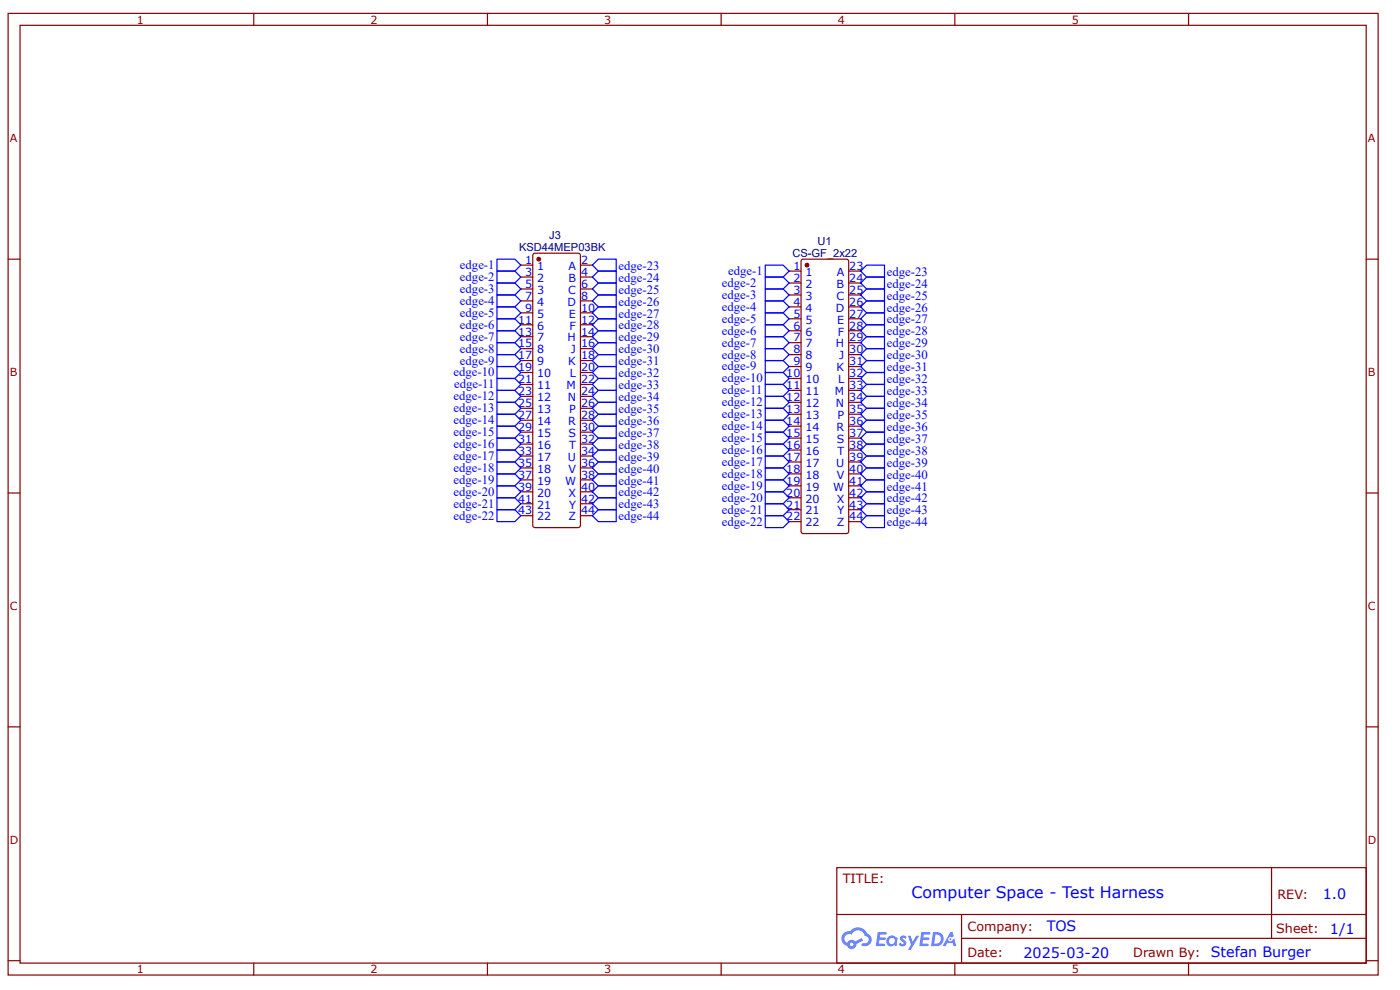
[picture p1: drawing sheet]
<svg xmlns="http://www.w3.org/2000/svg" width="297mm" height="210mm" viewBox="0 0 297 210" stroke-linecap="round" stroke-linejoin="round" font-family="sans-serif">
<g fill="none" stroke="#800" stroke-width=".25">
<path d="M1.7 2.8h290.7v203.9h-290.7zM4.3 5.4h285.5v198.8h-285.5zM53.8 2.8v2.6M103.4 2.8v2.6M153 2.8v2.6M202.6 2.8v2.6M252.1 2.8v2.6M1.7 54.9h2.6M289.8 54.9h2.6M1.7 104.5h2.6M289.8 104.5h2.6M1.7 154.1h2.6"/>
<path d="M289.8 154.1h2.6M177.5 184h112.3v20.2h-112.3zM177.6 193.9h112.1M204 198.9h85.7M204 193.9v10.1M269.8 184v14.9M1.7 203.7h2.6M53.8 204.2v2.5M103.4 204.2v2.5M153 204.2v2.5M202.6 204.2v2.5M252.1 204.2v2.5"/>
<path d="M289.8 203.7h2.6"/>
</g>
<g fill="#58f">
<path d="M191.1 198.5l.5-.2 .4 .1 .3 .3-.2 .4a.33 .33 0 0 0-.3-.3 .33 .33 0 0 0-.3 .1v.1a.85 .85 0 0 1 .7 .7 .85 .85 0 0 1-.3 .8l-.7 .1-.6-.4 .4-.4 .5 .3 .2-.1v-.2a.88 .88 0 0 1-.6-1.3z"/>
<path d="M192.6 198.4h.6l.4 1.3 .8-1.3h.6l-1.8 3h-.6l.7-1.1z"/>
<path d="M186.2 197.6h1.7l.2 .1-.1 .4h-1.3l-.1 .7h1.1l.2 .2-.2 .3h-1.1l-.2 .8h1.3l.1 .2-.1 .2-1.9 .1z"/>
<path d="M195.5 197.6h1.6l.2 .1v.4h-1.3l-.1 .7h1.1l.2 .2-.3 .3h-1.1l-.1 .8h1.2l.1 .2-.1 .2-1.9 .1z"/>
<path d="M201.6 197.6h.5l.2 .9-.4 .2a.49 .49 0 0 0-.7 .2 .49 .49 0 0 0 .3 .7 .49 .49 0 0 0 .6-.4l.4-.2 .4 1.6h-.6l-.2-.7h-1.2l-.3 .7h-.6z"/>
<path d="M197.9 197.6l-.4 3h1a1.51 1.51 0 0 0 1.7-1.5 1.51 1.51 0 0 0-1.8-1.5zM198.4 198.1a1.02 1.02 0 0 1 1.2 1.2 1.02 1.02 0 0 1-1.4 .8z"/>
<path d="M188.5 198.6a1.11 1.11 0 0 0-.3 1.6 1.11 1.11 0 0 0 1.6 .2l.4 .2 .2-1.7-.4-.2a1.01 1.01 0 0 0-1.5-.1zM188.5 199.5a.66 .66 0 0 1 1.3 0 .66 .66 0 0 1-1.3 0z"/>
<path d="M179 197.9a1.58 1.58 0 0 0 .7 2.6 1.01 1.01 0 0 0 1.2 .7 1.01 1.01 0 0 0 .8-1.1l1.4-.7-.3-.5-1.4 .7a1.02 1.02 0 0 0-1.7 .3 .99 .99 0 0 1-.4-1.4 .99 .99 0 0 1 1.4-.3 1.48 1.48 0 0 1 1.5-1 1.48 1.48 0 0 1 1.3 1.2 .82 .82 0 0 1 .8 1.1 .82 .82 0 0 1-1.2 .5l-.3 .1v.3a1.4 1.4 0 0 0 2-.6 1.4 1.4 0 0 0-.9-1.9 2.19 2.19 0 0 0-3.6-.5l-.8 .1zM180.3 200.2a.4 .4 0 0 1 .8 0 .4 .4 0 0 1-.8 0z"/>
<circle cx="201.6" cy="199.1" r=".19"/>
</g>
<path d="M113.2 53.8l.3-.1h9.1l.3 .1 .2 .3v57.3v.2l-.4 .2-9.2 .1-.3-.1-.2-.3v-57.3z" fill="none" stroke="#800" stroke-width=".25"/>
<circle cx="114.3" cy="54.9" r=".38" fill="#800"/>
<g fill="none" stroke="#800" stroke-width=".25">
<path d="M110.5 56.2h2.5M110.5 58.7h2.5M123.1 56.2h2.6M123.1 58.7h2.6M170.1 55.1l.3-.2h9.2l.2 .1 .2 .4 .1 57.2-.1 .3-.4 .2h-9.2l-.2-.1-.3-.3v-57.3zM110.5 61.3h2.5M110.5 63.8h2.5M110.5 66.3h2.5M110.5 68.9h2.5M110.5 71.4h2.5M110.5 73.9h2.5M110.5 76.4h2.5"/>
<path d="M110.5 79h2.5M123.1 61.3h2.6M123.1 63.8h2.6M123.1 66.3h2.6M123.1 68.9h2.6M123.1 71.4h2.6M123.1 73.9h2.6M123.1 76.4h2.6M123.1 79h2.6M110.5 99.2h2.5M110.5 96.7h2.5M110.5 94.2h2.5"/>
<path d="M110.5 91.6h2.5M110.5 89.1h2.5M110.5 86.6h2.5M110.5 81.5h2.5M110.5 84h2.5M123.1 99.2h2.6M123.1 96.7h2.6M123.1 94.2h2.6M123.1 91.6h2.6M123.1 89.1h2.6M123.1 86.6h2.6M123.1 81.5h2.6"/>
<path d="M123.1 84h2.6M110.5 109.3h2.5M110.5 106.8h2.5M110.5 104.3h2.5M110.5 101.7h2.5M123.1 109.3h2.6M123.1 106.8h2.6M123.1 104.3h2.6M123.1 101.7h2.6"/>
<circle cx="114.3" cy="54.9" r=".38"/>
</g>
<circle cx="171.2" cy="56.2" r=".38" fill="#800"/>
<g fill="none" stroke="#800" stroke-width=".25">
<path d="M167.4 57.5h2.5M180.1 57.5h2.5M167.4 60h2.5M167.4 62.5h2.5M167.4 65.1h2.5M167.4 67.6h2.5M167.4 70.1h2.5M167.4 72.7h2.5M167.4 75.2h2.5M167.4 77.7h2.5M180.1 60h2.5M180.1 62.5h2.5"/>
<path d="M180.1 65.1h2.5M180.1 67.6h2.5M180.1 70.1h2.5M180.1 72.7h2.5M180.1 75.2h2.5M180.1 77.7h2.5M167.4 97.9h2.5M167.4 95.4h2.5M167.4 92.9h2.5M167.4 90.4h2.5M167.4 80.2h2.5M167.4 87.8h2.5"/>
<path d="M167.4 82.8h2.5M167.4 85.3h2.5M180.1 97.9h2.5M180.1 95.4h2.5M180.1 92.9h2.5M180.1 90.4h2.5M180.1 80.2h2.5M180.1 87.8h2.5M180.1 82.8h2.5M180.1 85.3h2.5M167.4 110.6h2.5M167.4 108.1h2.5"/>
<path d="M167.4 105.5h2.5M167.4 103h2.5M167.4 100.5h2.5M180.1 110.6h2.5M180.1 108.1h2.5M180.1 105.5h2.5M180.1 103h2.5M180.1 100.5h2.5"/>
<circle cx="171.2" cy="56.2" r=".38"/>
</g>
<g fill="none" stroke="#00f" stroke-width=".25">
<path d="M105.4 54.9h3.8l1.3 1.3-1.3 1.3h-3.8zM105.4 57.5h3.8l1.3 1.2-1.3 1.3h-3.8zM125.7 56.2l1.2-1.3h3.8v2.6h-3.8zM125.7 58.7l1.2-1.2h3.8v2.5h-3.8zM162.3 56.2h3.8l1.3 1.3-1.3 1.2h-3.8zM162.3 58.7h3.8l1.3 1.3-1.3 1.3h-3.8zM182.6 57.5l1.3-1.3h3.7v2.5h-3.7zM105.4 60h3.8l1.3 1.3-1.3 1.2h-3.8zM105.4 62.5h3.8l1.3 1.3-1.3 1.3h-3.8zM105.4 65.1h3.8l1.3 1.2-1.3 1.3h-3.8zM105.4 67.6h3.8l1.3 1.3-1.3 1.2h-3.8zM105.4 70.1h3.8l1.3 1.3-1.3 1.3h-3.8z"/>
<path d="M105.4 72.7h3.8l1.3 1.2-1.3 1.3h-3.8zM105.4 75.2h3.8l1.3 1.2-1.3 1.3h-3.8zM105.4 77.7h3.8l1.3 1.3-1.3 1.2h-3.8zM125.7 61.3l1.2-1.3h3.8v2.5h-3.8zM125.7 63.8l1.2-1.3h3.8v2.6h-3.8zM125.7 66.3l1.2-1.2h3.8v2.5h-3.8zM125.7 68.9l1.2-1.3h3.8v2.5h-3.8zM125.7 71.4l1.2-1.3h3.8v2.6h-3.8zM125.7 73.9l1.2-1.2h3.8v2.5h-3.8zM125.7 76.4l1.2-1.2h3.8v2.5h-3.8zM125.7 79l1.2-1.3h3.8v2.5h-3.8zM162.3 61.3h3.8l1.3 1.2-1.3 1.3h-3.8z"/>
<path d="M162.3 63.8h3.8l1.3 1.3-1.3 1.2h-3.8zM162.3 66.3h3.8l1.3 1.3-1.3 1.3h-3.8zM162.3 68.9h3.8l1.3 1.2-1.3 1.3h-3.8zM162.3 71.4h3.8l1.3 1.3-1.3 1.2h-3.8zM162.3 73.9h3.8l1.3 1.3-1.3 1.2h-3.8zM162.3 76.4h3.8l1.3 1.3-1.3 1.3h-3.8zM162.3 79h3.8l1.3 1.2-1.3 1.3h-3.8zM182.6 60l1.3-1.3h3.7v2.6h-3.7zM182.6 62.5l1.3-1.2h3.7v2.5h-3.7zM182.6 65.1l1.3-1.3h3.7v2.5h-3.7zM182.6 67.6l1.3-1.3h3.7v2.6h-3.7zM182.6 70.1l1.3-1.2h3.7v2.5h-3.7z"/>
<path d="M182.6 72.7l1.3-1.3h3.7v2.5h-3.7zM182.6 75.2l1.3-1.3h3.7v2.5h-3.7zM182.6 77.7l1.3-1.3h3.7v2.6h-3.7zM105.4 80.2h3.8l1.3 1.3-1.3 1.3h-3.8zM105.4 82.8h3.8l1.3 1.2-1.3 1.3h-3.8zM105.4 85.3h3.8l1.3 1.3-1.3 1.2h-3.8zM105.4 87.8h3.8l1.3 1.3-1.3 1.3h-3.8zM105.4 90.4h3.8l1.3 1.2-1.3 1.3h-3.8zM105.4 92.9h3.8l1.3 1.3-1.3 1.2h-3.8zM105.4 95.4h3.8l1.3 1.3-1.3 1.2h-3.8zM105.4 97.9h3.8l1.3 1.3-1.3 1.3h-3.8zM125.7 81.5l1.2-1.3h3.8v2.6h-3.8z"/>
<path d="M125.7 84l1.2-1.2h3.8v2.5h-3.8zM125.7 86.6l1.2-1.3h3.8v2.5h-3.8zM125.7 89.1l1.2-1.3h3.8v2.6h-3.8zM125.7 91.6l1.2-1.2h3.8v2.5h-3.8zM125.7 94.2l1.2-1.3h3.8v2.5h-3.8zM125.7 96.7l1.2-1.3h3.8v2.5h-3.8zM125.7 99.2l1.2-1.3h3.8v2.6h-3.8zM162.3 81.5h3.8l1.3 1.3-1.3 1.2h-3.8zM162.3 84h3.8l1.3 1.3-1.3 1.3h-3.8zM162.3 86.6h3.8l1.3 1.2-1.3 1.3h-3.8zM162.3 89.1h3.8l1.3 1.3-1.3 1.2h-3.8zM162.3 91.6h3.8l1.3 1.3-1.3 1.3h-3.8z"/>
<path d="M162.3 94.2h3.8l1.3 1.2-1.3 1.3h-3.8zM162.3 96.7h3.8l1.3 1.2-1.3 1.3h-3.8zM162.3 99.2h3.8l1.3 1.3-1.3 1.2h-3.8zM182.6 80.2l1.3-1.2h3.7v2.5h-3.7zM182.6 82.8l1.3-1.3h3.7v2.5h-3.7zM182.6 85.3l1.3-1.3h3.7v2.6h-3.7zM182.6 87.8l1.3-1.2h3.7v2.5h-3.7zM182.6 90.4l1.3-1.3h3.7v2.5h-3.7zM182.6 92.9l1.3-1.3h3.7v2.6h-3.7zM182.6 95.4l1.3-1.2h3.7v2.5h-3.7zM182.6 97.9l1.3-1.2h3.7v2.5h-3.7zM105.4 100.5h3.8l1.3 1.2-1.3 1.3h-3.8z"/>
<path d="M105.4 103h3.8l1.3 1.3-1.3 1.2h-3.8zM105.4 105.5h3.8l1.3 1.3-1.3 1.3h-3.8zM105.4 108.1h3.8l1.3 1.2-1.3 1.3h-3.8zM125.7 101.7l1.2-1.2h3.8v2.5h-3.8zM125.7 104.3l1.2-1.3h3.8v2.5h-3.8zM125.7 106.8l1.2-1.3h3.8v2.6h-3.8zM125.7 109.3l1.2-1.2h3.8v2.5h-3.8zM162.3 101.7h3.8l1.3 1.3-1.3 1.3h-3.8zM162.3 104.3h3.8l1.3 1.2-1.3 1.3h-3.8zM162.3 106.8h3.8l1.3 1.3-1.3 1.2h-3.8zM162.3 109.3h3.8l1.3 1.3-1.3 1.3h-3.8zM182.6 100.5l1.3-1.3h3.7v2.5h-3.7z"/>
<path d="M182.6 103l1.3-1.3h3.7v2.6h-3.7zM182.6 105.5l1.3-1.2h3.7v2.5h-3.7zM182.6 108.1l1.3-1.3h3.7v2.5h-3.7zM182.6 110.6l1.3-1.3h3.7v2.6h-3.7z"/>
</g>
<text font-size="3.4" fill="#00f" x="193.4" y="190.4">Computer Space - Test Harness</text>
<g font-size="3" fill="#00f">
<text x="280.6" y="190.6">1.0</text>
<text x="222.1" y="197.5">TOS</text>
<text x="282.2" y="198">1/1</text>
<text x="217.1" y="203">2025-03-20</text>
<text x="256.9" y="203">Stefan Burger</text>
</g>
<g font-size="2.7" fill="#00f">
<text x="97.6" y="57.1">edge-1</text>
<text x="97.6" y="59.6">edge-2</text>
<text x="131.2" y="57.2">edge-23</text>
<text x="131.2" y="59.7">edge-24</text>
<text x="154.5" y="58.4">edge-1</text>
<text x="188.1" y="58.5">edge-23</text>
<text x="97.6" y="62.1">edge-3</text>
<text x="97.6" y="64.6">edge-4</text>
<text x="131.2" y="62.3">edge-25</text>
<text x="131.2" y="64.8">edge-26</text>
<text x="153.2" y="60.8">edge-2</text>
<text x="153.2" y="63.4">edge-3</text>
<text x="153.2" y="65.9">edge-4</text>
<text x="188.1" y="61">edge-24</text>
<text x="188.1" y="63.5">edge-25</text>
<text x="97.6" y="67.2">edge-5</text>
<text x="97.6" y="69.7">edge-6</text>
<text x="131.2" y="67.3">edge-27</text>
<text x="131.2" y="69.8">edge-28</text>
<text x="153.2" y="68.4">edge-5</text>
<text x="153.2" y="71">edge-6</text>
<text x="188.1" y="66.1">edge-26</text>
<text x="188.1" y="68.6">edge-27</text>
<text x="188.1" y="71.1">edge-28</text>
<text x="97.6" y="72.2">edge-7</text>
<text x="97.6" y="74.8">edge-8</text>
<text x="97.6" y="77.3">edge-9</text>
<text x="131.2" y="72.4">edge-29</text>
<text x="131.2" y="74.9">edge-30</text>
<text x="131.2" y="77.4">edge-31</text>
<text x="153.2" y="73.5">edge-7</text>
<text x="153.2" y="76">edge-8</text>
<text x="188.1" y="73.6">edge-29</text>
<text x="188.1" y="76.2">edge-30</text>
<text x="96.2" y="79.8">edge-10</text>
<text x="96.3" y="82.3">edge-11</text>
<text x="131.2" y="80">edge-32</text>
<text x="131.2" y="82.5">edge-33</text>
<text x="153.2" y="78.5">edge-9</text>
<text x="153.2" y="81.1">edge-10</text>
<text x="153.2" y="83.6">edge-11</text>
<text x="188.1" y="78.7">edge-31</text>
<text x="188.1" y="81.2">edge-32</text>
<text x="188.1" y="83.8">edge-33</text>
<text x="96.2" y="84.9">edge-12</text>
<text x="96.2" y="87.4">edge-13</text>
<text x="96.2" y="89.9">edge-14</text>
<text x="131.2" y="85">edge-34</text>
<text x="131.2" y="87.6">edge-35</text>
<text x="153.2" y="86.1">edge-12</text>
<text x="153.2" y="88.7">edge-13</text>
<text x="188.1" y="86.3">edge-34</text>
<text x="188.1" y="88.8">edge-35</text>
<text x="96.2" y="92.5">edge-15</text>
<text x="96.2" y="95">edge-16</text>
<text x="131.2" y="90.1">edge-36</text>
<text x="131.2" y="92.6">edge-37</text>
<text x="131.2" y="95.1">edge-38</text>
<text x="153.2" y="91.2">edge-14</text>
<text x="153.2" y="93.7">edge-15</text>
<text x="188.1" y="91.4">edge-36</text>
<text x="188.1" y="93.9">edge-37</text>
<text x="96.2" y="97.5">edge-17</text>
<text x="96.2" y="100">edge-18</text>
<text x="131.2" y="97.7">edge-39</text>
<text x="131.2" y="100.2">edge-40</text>
<text x="153.2" y="96.3">edge-16</text>
<text x="153.2" y="98.8">edge-17</text>
<text x="153.2" y="101.3">edge-18</text>
<text x="188.1" y="96.4">edge-38</text>
<text x="188.1" y="98.9">edge-39</text>
<text x="188.1" y="101.5">edge-40</text>
<text x="96.2" y="102.6">edge-19</text>
<text x="96.2" y="105.1">edge-20</text>
<text x="96.2" y="107.6">edge-21</text>
<text x="131.2" y="102.7">edge-41</text>
<text x="131.2" y="105.3">edge-42</text>
<text x="131.2" y="107.8">edge-43</text>
<text x="153.2" y="103.8">edge-19</text>
<text x="153.2" y="106.4">edge-20</text>
<text x="188.1" y="104">edge-41</text>
<text x="188.1" y="106.5">edge-42</text>
<text x="96.2" y="110.2">edge-22</text>
<text x="131.2" y="110.3">edge-44</text>
<text x="153.2" y="108.9">edge-21</text>
<text x="153.2" y="111.4">edge-22</text>
<text x="188.1" y="109.1">edge-43</text>
<text x="188.1" y="111.6">edge-44</text>
</g>
<g font-size="2.7" fill="#800">
<text x="178.8" y="187.2">TITLE:</text>
<text x="271" y="190.6">REV:</text>
<text x="205.3" y="197.4">Company:</text>
<text x="270.8" y="197.9">Sheet:</text>
<text x="205.3" y="202.9">Date:</text>
<text x="240.4" y="203">Drawn By:</text>
</g>
<g font-size="2.4" fill="#800">
<text x="29" y="5">1</text>
<text x="78.6" y="5">2</text>
<text x="128.2" y="5">3</text>
<text x="177.8" y="5">4</text>
<text x="227.4" y="5">5</text>
<text x="2.1" y="30.2">A</text>
<text x="290.2" y="30.2">A</text>
<text x="2.1" y="79.7">B</text>
<text x="290.2" y="79.7">B</text>
<text x="2.1" y="129.3">C</text>
<text x="290.2" y="129.3">C</text>
<text x="2.1" y="178.9">D</text>
<text x="290.2" y="178.9">D</text>
<text x="29" y="206.3">1</text>
<text x="78.6" y="206.3">2</text>
<text x="128.2" y="206.3">3</text>
<text x="177.8" y="206.3">4</text>
<text x="227.4" y="206.3">5</text>
</g>
<g font-size="2.4" fill="#000080">
<text x="110.1" y="53.2">KSD44MEP03BK</text>
<text x="116.5" y="50.6">J3</text>
<text x="173.4" y="51.9">U1</text>
<text x="168.1" y="54.5">CS-GF_2x22</text>
</g>
<g font-size="2.4" fill="#00f">
<text x="111.4" y="56">1</text>
<text x="111.4" y="58.5">3</text>
<text x="114" y="57.2">1</text>
<text x="114" y="59.8">2</text>
<text x="120.6" y="59.8">B</text>
<text x="120.6" y="57.2">A</text>
<text x="123.3" y="58.5">4</text>
<text x="123.3" y="56">2</text>
<text x="168.3" y="57.2">1</text>
<text x="168.3" y="59.8">2</text>
<text x="170.9" y="58.5">1</text>
<text x="177.5" y="58.5">A</text>
<text x="180.2" y="59.8">24</text>
<text x="180.2" y="57.2">23</text>
<text x="111.4" y="61">5</text>
<text x="111.4" y="63.5">7</text>
<text x="114" y="62.3">3</text>
<text x="114" y="64.8">4</text>
<text x="120.4" y="64.8">D</text>
<text x="120.6" y="62.3">C</text>
<text x="123.3" y="63.5">8</text>
<text x="123.3" y="61">6</text>
<text x="168.3" y="62.3">3</text>
<text x="168.3" y="64.8">4</text>
<text x="170.9" y="61">2</text>
<text x="170.9" y="63.5">3</text>
<text x="177.5" y="63.5">C</text>
<text x="177.5" y="61">B</text>
<text x="180.2" y="64.8">26</text>
<text x="180.2" y="62.3">25</text>
<text x="109.9" y="68.6">11</text>
<text x="109.9" y="71.1">13</text>
<text x="111.4" y="66.1">9</text>
<text x="114" y="67.3">5</text>
<text x="114" y="69.9">6</text>
<text x="120.7" y="67.3">E</text>
<text x="120.8" y="69.9">F</text>
<text x="123.3" y="71.1">14</text>
<text x="123.3" y="68.6">12</text>
<text x="123.3" y="66.1">10</text>
<text x="168.3" y="67.3">5</text>
<text x="168.3" y="69.9">6</text>
<text x="170.9" y="66.1">4</text>
<text x="170.9" y="68.6">5</text>
<text x="170.9" y="71.1">6</text>
<text x="177.3" y="66.1">D</text>
<text x="177.6" y="68.6">E</text>
<text x="177.8" y="71.1">F</text>
<text x="180.2" y="69.9">28</text>
<text x="180.2" y="67.3">27</text>
<text x="109.9" y="73.7">15</text>
<text x="109.9" y="76.2">17</text>
<text x="114" y="72.4">7</text>
<text x="114" y="74.9">8</text>
<text x="114" y="77.5">9</text>
<text x="120.4" y="72.4">H</text>
<text x="120.6" y="77.5">K</text>
<text x="121.1" y="74.9">J</text>
<text x="123.3" y="76.2">18</text>
<text x="123.3" y="73.7">16</text>
<text x="168.3" y="72.4">7</text>
<text x="168.3" y="74.9">8</text>
<text x="168.3" y="77.5">9</text>
<text x="170.9" y="73.7">7</text>
<text x="170.9" y="76.2">8</text>
<text x="177.3" y="73.7">H</text>
<text x="178" y="76.2">J</text>
<text x="180.2" y="77.5">31</text>
<text x="180.2" y="74.9">30</text>
<text x="180.2" y="72.4">29</text>
<text x="109.9" y="78.7">19</text>
<text x="109.9" y="81.3">21</text>
<text x="109.9" y="83.8">23</text>
<text x="114" y="80">10</text>
<text x="114" y="82.5">11</text>
<text x="120.2" y="82.5">M</text>
<text x="120.9" y="80">L</text>
<text x="123.3" y="83.8">24</text>
<text x="123.3" y="81.3">22</text>
<text x="123.3" y="78.7">20</text>
<text x="166.8" y="80">10</text>
<text x="166.8" y="82.5">11</text>
<text x="170.9" y="78.7">9</text>
<text x="170.9" y="81.3">10</text>
<text x="170.9" y="83.8">11</text>
<text x="177.1" y="83.8">M</text>
<text x="177.5" y="78.7">K</text>
<text x="177.8" y="81.3">L</text>
<text x="180.2" y="82.5">33</text>
<text x="180.2" y="80">32</text>
<text x="109.9" y="86.3">25</text>
<text x="109.9" y="88.8">27</text>
<text x="114" y="85">12</text>
<text x="114" y="87.6">13</text>
<text x="120.4" y="85">N</text>
<text x="120.8" y="87.6">P</text>
<text x="123.3" y="88.8">28</text>
<text x="123.3" y="86.3">26</text>
<text x="166.8" y="85">12</text>
<text x="166.8" y="87.6">13</text>
<text x="170.9" y="86.3">12</text>
<text x="170.9" y="88.8">13</text>
<text x="177.4" y="86.3">N</text>
<text x="177.7" y="88.8">P</text>
<text x="180.2" y="87.6">35</text>
<text x="180.2" y="85">34</text>
<text x="109.9" y="91.4">29</text>
<text x="109.9" y="93.9">31</text>
<text x="114" y="90.1">14</text>
<text x="114" y="92.6">15</text>
<text x="114" y="95.2">16</text>
<text x="120.6" y="90.1">R</text>
<text x="120.6" y="92.6">S</text>
<text x="120.7" y="95.2">T</text>
<text x="123.3" y="93.9">32</text>
<text x="123.3" y="91.4">30</text>
<text x="166.8" y="90.1">14</text>
<text x="166.8" y="92.6">15</text>
<text x="166.8" y="95.2">16</text>
<text x="170.9" y="91.4">14</text>
<text x="170.9" y="93.9">15</text>
<text x="177.5" y="91.4">R</text>
<text x="177.5" y="93.9">S</text>
<text x="180.2" y="95.2">38</text>
<text x="180.2" y="92.6">37</text>
<text x="180.2" y="90.1">36</text>
<text x="109.9" y="96.4">33</text>
<text x="109.9" y="99">35</text>
<text x="109.9" y="101.5">37</text>
<text x="114" y="97.7">17</text>
<text x="114" y="100.2">18</text>
<text x="120.5" y="97.7">U</text>
<text x="120.6" y="100.2">V</text>
<text x="123.3" y="101.5">38</text>
<text x="123.3" y="99">36</text>
<text x="123.3" y="96.4">34</text>
<text x="166.8" y="97.7">17</text>
<text x="166.8" y="100.2">18</text>
<text x="170.9" y="96.4">16</text>
<text x="170.9" y="99">17</text>
<text x="170.9" y="101.5">18</text>
<text x="177.4" y="99">U</text>
<text x="177.5" y="101.5">V</text>
<text x="177.7" y="96.4">T</text>
<text x="180.2" y="100.2">40</text>
<text x="180.2" y="97.7">39</text>
<text x="109.9" y="104">39</text>
<text x="109.9" y="106.5">41</text>
<text x="114" y="102.8">19</text>
<text x="114" y="105.3">20</text>
<text x="114" y="107.8">21</text>
<text x="119.9" y="102.8">W</text>
<text x="120.6" y="105.3">X</text>
<text x="120.7" y="107.8">Y</text>
<text x="123.3" y="106.5">42</text>
<text x="123.3" y="104">40</text>
<text x="166.8" y="102.8">19</text>
<text x="166.8" y="105.3">20</text>
<text x="166.8" y="107.8">21</text>
<text x="170.9" y="104">19</text>
<text x="170.9" y="106.5">20</text>
<text x="176.8" y="104">W</text>
<text x="177.5" y="106.5">X</text>
<text x="180.2" y="107.8">43</text>
<text x="180.2" y="105.3">42</text>
<text x="180.2" y="102.8">41</text>
<text x="109.9" y="109.1">43</text>
<text x="114" y="110.3">22</text>
<text x="120.6" y="110.3">Z</text>
<text x="123.3" y="109.1">44</text>
<text x="166.8" y="110.3">22</text>
<text x="170.9" y="109.1">21</text>
<text x="170.9" y="111.6">22</text>
<text x="177.5" y="111.6">Z</text>
<text x="177.7" y="109.1">Y</text>
<text x="180.2" y="110.3">44</text>
</g>
</svg>
